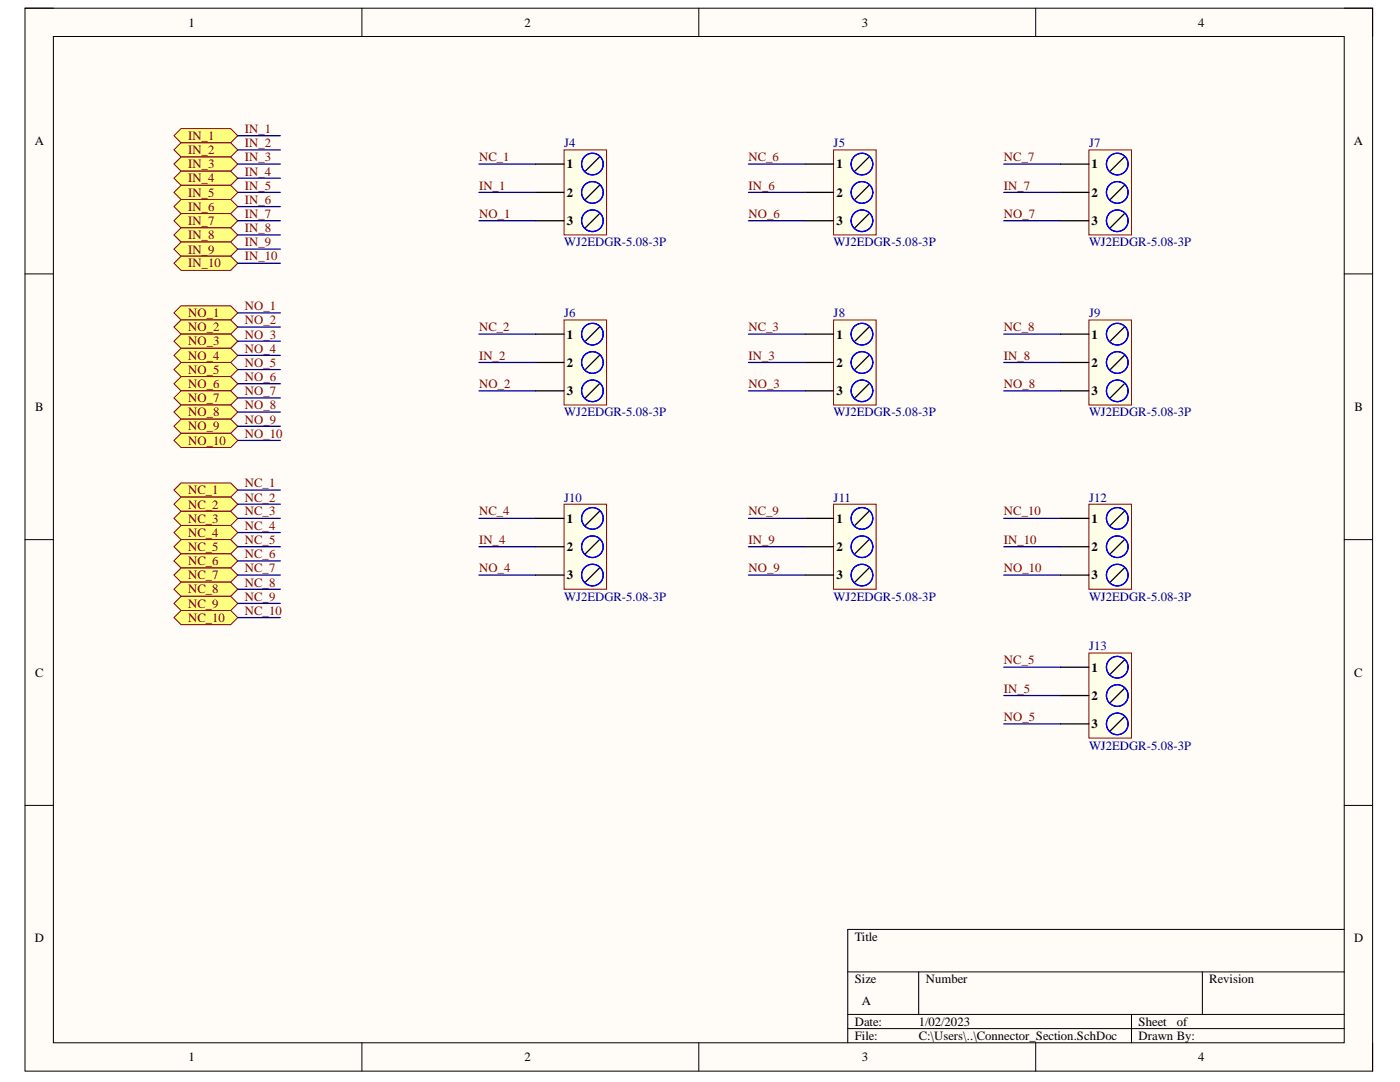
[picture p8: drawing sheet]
<svg xmlns="http://www.w3.org/2000/svg" width="279mm" height="216mm" viewBox="0 0 279 216" stroke-linecap="round" stroke-linejoin="round" font-family="sans-serif">
<path d="M5 1.6h268.9v212.1h-268.9z" fill-rule="evenodd" fill="#fffcf8"/>
<path d="M5 1.6h268.9v212.1h-268.9z" fill="none" stroke="#000" stroke-width=".2"/>
<path d="M10.7 7.3h257.6v200.8h-257.6z" fill-rule="evenodd" fill="#fffcf8"/>
<g fill="none" stroke="#000" stroke-width=".2">
<path d="M5 1.6h5.7M10.7 7.3h257.6v200.8h-257.6zM72.2 1.6v5.7M139.5 1.6v5.7M206.7 1.6v5.7M268.3 1.6h5.6v5.7M5 54.7h5.7M268.3 54.7h5.6M5 107.7h5.7M268.3 107.7h5.6M5 160.7h5.7M268.3 160.7h5.6"/>
<path d="M169.2 193.9h99.1M183.3 193.9v8.5M240 193.9v8.5M268.3 185.5h-99.1v22.6M72.2 208.1v5.6M139.5 208.1v5.6M169.2 202.4h99.1M169.2 205.2h99.1M206.7 208.1v5.6M225.8 202.4v5.7M273.9 208.1v5.6"/>
</g>
<path d="M34.7 27.1l1.4-1.4h9.9l1.5 1.4-1.5 1.4h-9.9z" fill-rule="evenodd" fill="#ffff80"/>
<path d="M34.7 27.1l1.4-1.4h9.9l1.5 1.4-1.5 1.4h-9.9z" fill="none" stroke="#800000" stroke-width=".2"/>
<path d="M34.7 29.9l1.4-1.4h9.9l1.5 1.4-1.5 1.4h-9.9z" fill-rule="evenodd" fill="#ffff80"/>
<path d="M34.7 29.9l1.4-1.4h9.9l1.5 1.4-1.5 1.4h-9.9z" fill="none" stroke="#800000" stroke-width=".2"/>
<path d="M34.7 32.7l1.4-1.4h9.9l1.5 1.4-1.5 1.5h-9.9z" fill-rule="evenodd" fill="#ffff80"/>
<path d="M34.7 32.7l1.4-1.4h9.9l1.5 1.4-1.5 1.5h-9.9z" fill="none" stroke="#800000" stroke-width=".2"/>
<path d="M34.7 35.6l1.4-1.4h9.9l1.5 1.4-1.5 1.4h-9.9z" fill-rule="evenodd" fill="#ffff80"/>
<path d="M34.7 35.6l1.4-1.4h9.9l1.5 1.4-1.5 1.4h-9.9z" fill="none" stroke="#800000" stroke-width=".2"/>
<path d="M34.7 38.4l1.4-1.4h9.9l1.5 1.4-1.5 1.4h-9.9z" fill-rule="evenodd" fill="#ffff80"/>
<path d="M34.7 38.4l1.4-1.4h9.9l1.5 1.4-1.5 1.4h-9.9z" fill="none" stroke="#800000" stroke-width=".2"/>
<path d="M34.7 41.2l1.4-1.4h9.9l1.5 1.4-1.5 1.4h-9.9z" fill-rule="evenodd" fill="#ffff80"/>
<path d="M34.7 41.2l1.4-1.4h9.9l1.5 1.4-1.5 1.4h-9.9z" fill="none" stroke="#800000" stroke-width=".2"/>
<path d="M34.7 44l1.4-1.4h9.9l1.5 1.4-1.5 1.5h-9.9z" fill-rule="evenodd" fill="#ffff80"/>
<path d="M34.7 44l1.4-1.4h9.9l1.5 1.4-1.5 1.5h-9.9z" fill="none" stroke="#800000" stroke-width=".2"/>
<path d="M34.7 46.9l1.4-1.4h9.9l1.5 1.4-1.5 1.4h-9.9z" fill-rule="evenodd" fill="#ffff80"/>
<path d="M34.7 46.9l1.4-1.4h9.9l1.5 1.4-1.5 1.4h-9.9z" fill="none" stroke="#800000" stroke-width=".2"/>
<path d="M34.7 49.7l1.4-1.4h9.9l1.5 1.4-1.5 1.4h-9.9z" fill-rule="evenodd" fill="#ffff80"/>
<path d="M34.7 49.7l1.4-1.4h9.9l1.5 1.4-1.5 1.4h-9.9z" fill="none" stroke="#800000" stroke-width=".2"/>
<path d="M34.7 52.5l1.4-1.4h9.9l1.5 1.4-1.5 1.4h-9.9z" fill-rule="evenodd" fill="#ffff80"/>
<path d="M34.7 52.5l1.4-1.4h9.9l1.5 1.4-1.5 1.4h-9.9z" fill="none" stroke="#800000" stroke-width=".2"/>
<path d="M34.7 62.4l1.4-1.4h9.9l1.5 1.4-1.5 1.4h-9.9z" fill-rule="evenodd" fill="#ffff80"/>
<path d="M34.7 62.4l1.4-1.4h9.9l1.5 1.4-1.5 1.4h-9.9z" fill="none" stroke="#800000" stroke-width=".2"/>
<path d="M34.7 65.3l1.4-1.5h9.9l1.5 1.5-1.5 1.4h-9.9z" fill-rule="evenodd" fill="#ffff80"/>
<path d="M34.7 65.3l1.4-1.5h9.9l1.5 1.5-1.5 1.4h-9.9z" fill="none" stroke="#800000" stroke-width=".2"/>
<path d="M34.7 68.1l1.4-1.4h9.9l1.5 1.4-1.5 1.4h-9.9z" fill-rule="evenodd" fill="#ffff80"/>
<path d="M34.7 68.1l1.4-1.4h9.9l1.5 1.4-1.5 1.4h-9.9z" fill="none" stroke="#800000" stroke-width=".2"/>
<path d="M34.7 70.9l1.4-1.4h9.9l1.5 1.4-1.5 1.4h-9.9z" fill-rule="evenodd" fill="#ffff80"/>
<path d="M34.7 70.9l1.4-1.4h9.9l1.5 1.4-1.5 1.4h-9.9z" fill="none" stroke="#800000" stroke-width=".2"/>
<path d="M34.7 73.7l1.4-1.4h9.9l1.5 1.4-1.5 1.5h-9.9z" fill-rule="evenodd" fill="#ffff80"/>
<path d="M34.7 73.7l1.4-1.4h9.9l1.5 1.4-1.5 1.5h-9.9z" fill="none" stroke="#800000" stroke-width=".2"/>
<path d="M34.7 76.6l1.4-1.4h9.9l1.5 1.4-1.5 1.4h-9.9z" fill-rule="evenodd" fill="#ffff80"/>
<path d="M34.7 76.6l1.4-1.4h9.9l1.5 1.4-1.5 1.4h-9.9z" fill="none" stroke="#800000" stroke-width=".2"/>
<path d="M34.7 79.4l1.4-1.4h9.9l1.5 1.4-1.5 1.4h-9.9z" fill-rule="evenodd" fill="#ffff80"/>
<path d="M34.7 79.4l1.4-1.4h9.9l1.5 1.4-1.5 1.4h-9.9z" fill="none" stroke="#800000" stroke-width=".2"/>
<path d="M34.7 82.2l1.4-1.4h9.9l1.5 1.4-1.5 1.4h-9.9z" fill-rule="evenodd" fill="#ffff80"/>
<path d="M34.7 82.2l1.4-1.4h9.9l1.5 1.4-1.5 1.4h-9.9z" fill="none" stroke="#800000" stroke-width=".2"/>
<path d="M34.7 85.1l1.4-1.5h9.9l1.5 1.5-1.5 1.4h-9.9z" fill-rule="evenodd" fill="#ffff80"/>
<path d="M34.7 85.1l1.4-1.5h9.9l1.5 1.5-1.5 1.4h-9.9z" fill="none" stroke="#800000" stroke-width=".2"/>
<path d="M34.7 87.9l1.4-1.4h9.9l1.5 1.4-1.5 1.4h-9.9z" fill-rule="evenodd" fill="#ffff80"/>
<path d="M34.7 87.9l1.4-1.4h9.9l1.5 1.4-1.5 1.4h-9.9z" fill="none" stroke="#800000" stroke-width=".2"/>
<path d="M34.7 97.8l1.4-1.4h9.9l1.5 1.4-1.5 1.4h-9.9z" fill-rule="evenodd" fill="#ffff80"/>
<path d="M34.7 97.8l1.4-1.4h9.9l1.5 1.4-1.5 1.4h-9.9z" fill="none" stroke="#800000" stroke-width=".2"/>
<path d="M34.7 100.6l1.4-1.4h9.9l1.5 1.4-1.5 1.4h-9.9z" fill-rule="evenodd" fill="#ffff80"/>
<path d="M34.7 100.6l1.4-1.4h9.9l1.5 1.4-1.5 1.4h-9.9z" fill="none" stroke="#800000" stroke-width=".2"/>
<path d="M34.7 103.4l1.4-1.4h9.9l1.5 1.4-1.5 1.5h-9.9z" fill-rule="evenodd" fill="#ffff80"/>
<path d="M34.7 103.4l1.4-1.4h9.9l1.5 1.4-1.5 1.5h-9.9z" fill="none" stroke="#800000" stroke-width=".2"/>
<path d="M34.7 106.3l1.4-1.4h9.9l1.5 1.4-1.5 1.4h-9.9z" fill-rule="evenodd" fill="#ffff80"/>
<path d="M34.7 106.3l1.4-1.4h9.9l1.5 1.4-1.5 1.4h-9.9z" fill="none" stroke="#800000" stroke-width=".2"/>
<path d="M34.7 109.1l1.4-1.4h9.9l1.5 1.4-1.5 1.4h-9.9z" fill-rule="evenodd" fill="#ffff80"/>
<path d="M34.7 109.1l1.4-1.4h9.9l1.5 1.4-1.5 1.4h-9.9z" fill="none" stroke="#800000" stroke-width=".2"/>
<path d="M34.7 111.9l1.4-1.4h9.9l1.5 1.4-1.5 1.4h-9.9z" fill-rule="evenodd" fill="#ffff80"/>
<path d="M34.7 111.9l1.4-1.4h9.9l1.5 1.4-1.5 1.4h-9.9z" fill="none" stroke="#800000" stroke-width=".2"/>
<path d="M34.7 114.7l1.4-1.4h9.9l1.5 1.4-1.5 1.5h-9.9z" fill-rule="evenodd" fill="#ffff80"/>
<path d="M34.7 114.7l1.4-1.4h9.9l1.5 1.4-1.5 1.5h-9.9z" fill="none" stroke="#800000" stroke-width=".2"/>
<path d="M34.7 117.6l1.4-1.4h9.9l1.5 1.4-1.5 1.4h-9.9z" fill-rule="evenodd" fill="#ffff80"/>
<path d="M34.7 117.6l1.4-1.4h9.9l1.5 1.4-1.5 1.4h-9.9z" fill="none" stroke="#800000" stroke-width=".2"/>
<path d="M34.7 120.4l1.4-1.4h9.9l1.5 1.4-1.5 1.4h-9.9z" fill-rule="evenodd" fill="#ffff80"/>
<path d="M34.7 120.4l1.4-1.4h9.9l1.5 1.4-1.5 1.4h-9.9z" fill="none" stroke="#800000" stroke-width=".2"/>
<path d="M34.7 123.2l1.4-1.4h9.9l1.5 1.4-1.5 1.4h-9.9z" fill-rule="evenodd" fill="#ffff80"/>
<path d="M34.7 123.2l1.4-1.4h9.9l1.5 1.4-1.5 1.4h-9.9z" fill="none" stroke="#800000" stroke-width=".2"/>
<path d="M112.6 29.9h8.5v17h-8.5z" fill-rule="evenodd" fill="#ffffe8"/>
<path d="M112.6 29.9h8.5v17h-8.5z" fill="none" stroke="#800000" stroke-width=".2"/>
<path d="M106.9 32.7h5.7M106.9 38.4h5.7M119.6 31.3l-2.8 2.9M119.6 37l-2.8 2.8M106.9 44h5.7M119.6 42.6l-2.8 2.9" fill="none" stroke="#000" stroke-width=".25"/>
<g fill="none" stroke="#00f" stroke-width=".25">
<circle cx="118.2" cy="38.4" r="2.16"/>
<circle cx="118.2" cy="32.7" r="2.16"/>
<circle cx="118.2" cy="44" r="2.16"/>
</g>
<path d="M166.4 29.9h8.4v17h-8.4z" fill-rule="evenodd" fill="#ffffe8"/>
<path d="M166.4 29.9h8.4v17h-8.4z" fill="none" stroke="#800000" stroke-width=".2"/>
<path d="M160.7 32.7h5.7M160.7 38.4h5.7M173.4 31.3l-2.8 2.8M173.4 37l-2.8 2.8M160.7 44h5.7M173.4 42.6l-2.8 2.9" fill="none" stroke="#000" stroke-width=".25"/>
<g fill="none" stroke="#00f" stroke-width=".25">
<circle cx="172" cy="32.7" r="2.16"/>
<circle cx="172" cy="38.4" r="2.16"/>
<circle cx="172" cy="44" r="2.16"/>
</g>
<path d="M112.6 63.8h8.5v17h-8.5z" fill-rule="evenodd" fill="#ffffe8"/>
<path d="M112.6 63.8h8.5v17h-8.5z" fill="none" stroke="#800000" stroke-width=".2"/>
<path d="M106.9 66.7h5.7M106.9 72.3h5.7M106.9 78h5.7M119.6 65.3l-2.8 2.8M119.6 70.9l-2.8 2.8M119.6 76.6l-2.8 2.8" fill="none" stroke="#000" stroke-width=".25"/>
<g fill="none" stroke="#00f" stroke-width=".25">
<circle cx="118.2" cy="78" r="2.16"/>
<circle cx="118.2" cy="66.7" r="2.16"/>
<circle cx="118.2" cy="72.3" r="2.16"/>
</g>
<path d="M217.3 29.9h8.5v17h-8.5z" fill-rule="evenodd" fill="#ffffe8"/>
<path d="M217.3 29.9h8.5v17h-8.5z" fill="none" stroke="#800000" stroke-width=".2"/>
<path d="M211.7 32.7h5.6M211.7 38.4h5.6M224.4 31.3l-2.8 2.8M224.4 37l-2.8 2.8M211.7 44h5.6M224.4 42.6l-2.8 2.9" fill="none" stroke="#000" stroke-width=".25"/>
<g fill="none" stroke="#00f" stroke-width=".25">
<circle cx="223" cy="32.7" r="2.16"/>
<circle cx="223" cy="38.4" r="2.16"/>
<circle cx="223" cy="44" r="2.16"/>
</g>
<path d="M166.4 63.9h8.4v16.9h-8.4z" fill-rule="evenodd" fill="#ffffe8"/>
<path d="M166.4 63.9h8.4v16.9h-8.4z" fill="none" stroke="#800000" stroke-width=".2"/>
<path d="M160.7 66.7h5.7M160.7 72.3h5.7M160.7 78h5.7M173.4 65.3l-2.8 2.8M173.4 70.9l-2.8 2.8M173.4 76.6l-2.8 2.8" fill="none" stroke="#000" stroke-width=".25"/>
<g fill="none" stroke="#00f" stroke-width=".25">
<circle cx="172" cy="78" r="2.16"/>
<circle cx="172" cy="66.7" r="2.16"/>
<circle cx="172" cy="72.3" r="2.16"/>
</g>
<path d="M217.3 63.9h8.5v16.9h-8.5z" fill-rule="evenodd" fill="#ffffe8"/>
<path d="M217.3 63.9h8.5v16.9h-8.5z" fill="none" stroke="#800000" stroke-width=".2"/>
<path d="M211.7 66.7h5.6M211.7 72.3h5.6M211.7 78h5.6M224.4 65.3l-2.8 2.8M224.4 70.9l-2.8 2.8M224.4 76.6l-2.8 2.8" fill="none" stroke="#000" stroke-width=".25"/>
<g fill="none" stroke="#00f" stroke-width=".25">
<circle cx="223" cy="78" r="2.16"/>
<circle cx="223" cy="66.7" r="2.16"/>
<circle cx="223" cy="72.3" r="2.16"/>
</g>
<path d="M112.6 100.6h8.5v17h-8.5z" fill-rule="evenodd" fill="#ffffe8"/>
<path d="M112.6 100.6h8.5v17h-8.5z" fill="none" stroke="#800000" stroke-width=".2"/>
<path d="M106.9 103.4h5.7M106.9 109.1h5.7M106.9 114.7h5.7M119.6 102l-2.8 2.9M119.6 107.7l-2.8 2.8M119.6 113.3l-2.8 2.9" fill="none" stroke="#000" stroke-width=".25"/>
<g fill="none" stroke="#00f" stroke-width=".25">
<circle cx="118.2" cy="103.4" r="2.16"/>
<circle cx="118.2" cy="109.1" r="2.16"/>
<circle cx="118.2" cy="114.7" r="2.16"/>
</g>
<path d="M166.4 100.6h8.4v17h-8.4z" fill-rule="evenodd" fill="#ffffe8"/>
<path d="M166.4 100.6h8.4v17h-8.4z" fill="none" stroke="#800000" stroke-width=".2"/>
<path d="M160.7 103.4h5.7M160.7 109.1h5.7M160.7 114.7h5.7M173.4 102l-2.8 2.9M173.4 107.7l-2.8 2.8M173.4 113.3l-2.8 2.9" fill="none" stroke="#000" stroke-width=".25"/>
<g fill="none" stroke="#00f" stroke-width=".25">
<circle cx="172" cy="114.8" r="2.16"/>
<circle cx="172" cy="109.1" r="2.16"/>
<circle cx="172" cy="103.4" r="2.16"/>
</g>
<path d="M217.3 100.6h8.5v17h-8.5z" fill-rule="evenodd" fill="#ffffe8"/>
<path d="M217.3 100.6h8.5v17h-8.5z" fill="none" stroke="#800000" stroke-width=".2"/>
<path d="M211.7 103.4h5.6M211.7 109.1h5.6M211.7 114.8h5.6M224.4 102l-2.8 2.9M224.4 107.7l-2.8 2.8M224.4 113.3l-2.8 2.9" fill="none" stroke="#000" stroke-width=".25"/>
<g fill="none" stroke="#00f" stroke-width=".25">
<circle cx="223" cy="109.1" r="2.16"/>
<circle cx="223" cy="114.8" r="2.16"/>
<circle cx="223" cy="103.4" r="2.16"/>
</g>
<path d="M217.3 130.3h8.5v17h-8.5z" fill-rule="evenodd" fill="#ffffe8"/>
<path d="M217.3 130.3h8.5v17h-8.5z" fill="none" stroke="#800000" stroke-width=".2"/>
<path d="M211.7 133.1h5.6M211.7 138.8h5.6M224.4 131.7l-2.8 2.8M224.4 137.4l-2.8 2.8M211.7 144.4h5.6M224.4 143l-2.8 2.9" fill="none" stroke="#000" stroke-width=".25"/>
<g fill="none" stroke="#00f" stroke-width=".25">
<circle cx="223" cy="138.8" r="2.16"/>
<circle cx="223" cy="133.1" r="2.16"/>
<circle cx="223" cy="144.4" r="2.16"/>
</g>
<g fill="none" stroke="#000080" stroke-width=".25">
<path d="M47.5 32.7h8.4M47.5 38.4h8.4M47.5 27.1h8.4M47.5 29.9h8.4M47.5 35.6h8.4M95.6 32.7h11.3M95.6 38.4h11.3M149.4 32.7h11.3M149.4 38.4h11.3M200.3 32.7h11.4M200.3 38.4h11.4M47.5 44h8.4"/>
<path d="M47.5 41.2h8.4M47.5 46.9h8.4M47.5 49.7h8.4M47.5 52.5h8.4M95.6 44h11.3M149.4 44h11.3M200.3 44h11.4M47.5 62.4h8.4M47.5 65.3h8.4M47.5 68.1h8.4M47.5 70.9h8.4M47.5 73.7h8.4"/>
<path d="M47.5 76.6h8.4M47.5 79.4h8.4M95.6 66.7h11.3M95.6 72.3h11.3M95.6 78h11.3M149.4 66.7h11.3M149.4 72.3h11.3M149.4 78h11.3M200.3 66.7h11.4M200.3 72.3h11.4M200.3 78h11.4M47.5 82.2h8.4"/>
<path d="M47.5 85.1h8.4M47.5 87.9h8.4M47.5 97.8h8.4M47.5 103.4h8.4M47.5 109.1h8.4M47.5 114.7h8.4M47.5 100.6h8.4M47.5 106.3h8.4M47.5 111.9h8.4M47.5 117.6h8.4M95.6 103.4h11.3M95.6 109.1h11.3"/>
<path d="M95.6 114.7h11.3M149.4 103.4h11.3M149.4 109.1h11.3M149.4 114.7h11.3M200.3 103.4h11.4M200.3 109.1h11.4M200.3 114.8h11.4M47.5 120.4h8.4M47.5 123.2h8.4M200.3 133.1h11.4M200.3 138.8h11.4M200.3 144.4h11.4"/>
</g>
<g font-size="2.5">
<text x="37.6" y="5.3">1</text>
<text x="104.7" y="5.3">2</text>
<text x="172" y="5.3">3</text>
<text x="239.1" y="5.3">4</text>
<text x="6.9" y="29">A</text>
<text x="270.2" y="29">A</text>
<text x="113.1" y="33.6">1</text>
<text x="167" y="33.6">1</text>
<text x="217.8" y="33.6">1</text>
<text x="113.1" y="39.3">2</text>
<text x="167" y="39.3">2</text>
<text x="217.8" y="39.3">2</text>
<text x="113.1" y="44.9">3</text>
<text x="167" y="44.9">3</text>
<text x="217.8" y="44.9">3</text>
<text x="113.1" y="67.6">1</text>
<text x="167" y="67.6">1</text>
<text x="217.8" y="67.6">1</text>
<text x="113.1" y="73.2">2</text>
<text x="167" y="73.2">2</text>
<text x="217.8" y="73.2">2</text>
<text x="7" y="82">B</text>
<text x="113.1" y="78.9">3</text>
<text x="167" y="78.9">3</text>
<text x="217.8" y="78.9">3</text>
<text x="270.3" y="82">B</text>
<text x="113.1" y="104.3">1</text>
<text x="167" y="104.3">1</text>
<text x="217.8" y="104.3">1</text>
<text x="113.1" y="109.9">2</text>
<text x="167" y="109.9">2</text>
<text x="217.8" y="109.9">2</text>
<text x="113.1" y="115.6">3</text>
<text x="167" y="115.6">3</text>
<text x="217.8" y="115.6">3</text>
<text x="7" y="135">C</text>
<text x="217.8" y="134">1</text>
<text x="270.3" y="135">C</text>
<text x="217.8" y="139.7">2</text>
<text x="217.8" y="145.3">3</text>
<text x="6.9" y="188.1">D</text>
<text x="170.6" y="187.7">Title</text>
<text x="270.3" y="188.1">D</text>
<text x="170.6" y="196.2">Size</text>
<text x="184.8" y="196.2">Number</text>
<text x="241.3" y="196.2">Revision</text>
<text x="172" y="200.5">A</text>
<text x="170.6" y="204.7">Date:</text>
<text x="170.6" y="207.5">File:</text>
<text x="183.4" y="204.7">1/02/2023</text>
<text x="183.4" y="207.5">C:\Users\..\Connector_Section.SchDoc</text>
<text x="227.2" y="204.7">Sheet</text>
<text x="227.2" y="207.5">Drawn By:</text>
<text x="234.8" y="204.7">of</text>
<text x="37.6" y="211.8">1</text>
<text x="104.7" y="211.8">2</text>
<text x="172" y="211.8">3</text>
<text x="239.1" y="211.8">4</text>
</g>
<g font-size="2.5" fill="#800000">
<text x="37.5" y="28">IN_1</text>
<text x="48.9" y="26.5">IN_1</text>
<text x="48.9" y="29.4">IN_2</text>
<text x="37.5" y="30.7">IN_2</text>
<text x="37.5" y="33.6">IN_3</text>
<text x="48.9" y="32.2">IN_3</text>
<text x="48.9" y="35">IN_4</text>
<text x="95.6" y="32.2">NC_1</text>
<text x="149.4" y="32.2">NC_6</text>
<text x="200.3" y="32.2">NC_7</text>
<text x="37.5" y="36.4">IN_4</text>
<text x="37.5" y="39.3">IN_5</text>
<text x="48.9" y="37.8">IN_5</text>
<text x="48.9" y="40.7">IN_6</text>
<text x="95.6" y="37.8">IN_1</text>
<text x="149.4" y="37.8">IN_6</text>
<text x="200.3" y="37.8">IN_7</text>
<text x="37.5" y="42.1">IN_6</text>
<text x="37.5" y="44.9">IN_7</text>
<text x="37.5" y="47.7">IN_8</text>
<text x="48.9" y="43.5">IN_7</text>
<text x="48.9" y="46.4">IN_8</text>
<text x="95.6" y="43.5">NO_1</text>
<text x="149.4" y="43.5">NO_6</text>
<text x="200.3" y="43.5">NO_7</text>
<text x="37.5" y="50.6">IN_9</text>
<text x="37.5" y="53.4">IN_10</text>
<text x="48.9" y="49.1">IN_9</text>
<text x="48.9" y="51.9">IN_10</text>
<text x="37.5" y="63.3">NO_1</text>
<text x="48.9" y="61.9">NO_1</text>
<text x="48.9" y="64.7">NO_2</text>
<text x="37.5" y="66.1">NO_2</text>
<text x="37.5" y="68.9">NO_3</text>
<text x="37.5" y="71.8">NO_4</text>
<text x="48.9" y="67.6">NO_3</text>
<text x="48.9" y="70.3">NO_4</text>
<text x="95.6" y="71.8">IN_2</text>
<text x="95.6" y="66.1">NC_2</text>
<text x="149.4" y="71.8">IN_3</text>
<text x="149.4" y="66.1">NC_3</text>
<text x="200.3" y="71.8">IN_8</text>
<text x="200.3" y="66.1">NC_8</text>
<text x="37.5" y="74.6">NO_5</text>
<text x="37.5" y="77.4">NO_6</text>
<text x="48.9" y="73.2">NO_5</text>
<text x="48.9" y="76">NO_6</text>
<text x="95.6" y="77.4">NO_2</text>
<text x="149.4" y="77.4">NO_3</text>
<text x="200.3" y="77.4">NO_8</text>
<text x="37.5" y="80.2">NO_7</text>
<text x="37.5" y="83.1">NO_8</text>
<text x="48.9" y="78.9">NO_7</text>
<text x="48.9" y="81.7">NO_8</text>
<text x="37.5" y="85.9">NO_9</text>
<text x="37.5" y="88.8">NO_10</text>
<text x="48.9" y="84.5">NO_9</text>
<text x="48.9" y="87.3">NO_10</text>
<text x="37.5" y="98.6">NC_1</text>
<text x="37.5" y="101.5">NC_2</text>
<text x="48.9" y="97.2">NC_1</text>
<text x="48.9" y="100.1">NC_2</text>
<text x="37.5" y="104.3">NC_3</text>
<text x="37.5" y="107.2">NC_4</text>
<text x="48.9" y="102.9">NC_3</text>
<text x="48.9" y="105.7">NC_4</text>
<text x="95.6" y="102.9">NC_4</text>
<text x="149.4" y="102.9">NC_9</text>
<text x="200.3" y="102.9">NC_10</text>
<text x="37.5" y="109.9">NC_5</text>
<text x="37.5" y="112.7">NC_6</text>
<text x="48.9" y="108.5">NC_5</text>
<text x="48.9" y="111.4">NC_6</text>
<text x="95.6" y="108.5">IN_4</text>
<text x="149.4" y="108.5">IN_9</text>
<text x="200.3" y="108.5">IN_10</text>
<text x="37.5" y="115.6">NC_7</text>
<text x="37.5" y="118.4">NC_8</text>
<text x="48.9" y="114.2">NC_7</text>
<text x="48.9" y="117">NC_8</text>
<text x="48.9" y="119.8">NC_9</text>
<text x="95.6" y="114.2">NO_4</text>
<text x="149.4" y="114.2">NO_9</text>
<text x="200.3" y="114.2">NO_10</text>
<text x="37.5" y="121.3">NC_9</text>
<text x="37.5" y="124.1">NC_10</text>
<text x="48.9" y="122.7">NC_10</text>
<text x="200.3" y="132.6">NC_5</text>
<text x="200.3" y="138.2">IN_5</text>
<text x="200.3" y="143.9">NO_5</text>
</g>
<g font-size="2.5" fill="#000080">
<text x="112.6" y="29.4">J4</text>
<text x="166.4" y="29.4">J5</text>
<text x="217.3" y="29.4">J7</text>
<text x="112.6" y="49.1">WJ2EDGR-5.08-3P</text>
<text x="166.4" y="49.1">WJ2EDGR-5.08-3P</text>
<text x="217.3" y="49.1">WJ2EDGR-5.08-3P</text>
<text x="112.6" y="63.3">J6</text>
<text x="166.4" y="63.3">J8</text>
<text x="217.3" y="63.3">J9</text>
<text x="112.6" y="83.1">WJ2EDGR-5.08-3P</text>
<text x="166.4" y="83.1">WJ2EDGR-5.08-3P</text>
<text x="217.3" y="83.1">WJ2EDGR-5.08-3P</text>
<text x="112.6" y="100.1">J10</text>
<text x="166.4" y="100.1">J11</text>
<text x="217.3" y="100.1">J12</text>
<text x="112.6" y="119.8">WJ2EDGR-5.08-3P</text>
<text x="166.4" y="119.8">WJ2EDGR-5.08-3P</text>
<text x="217.3" y="119.8">WJ2EDGR-5.08-3P</text>
<text x="217.3" y="129.7">J13</text>
<text x="217.3" y="149.6">WJ2EDGR-5.08-3P</text>
</g>
</svg>
